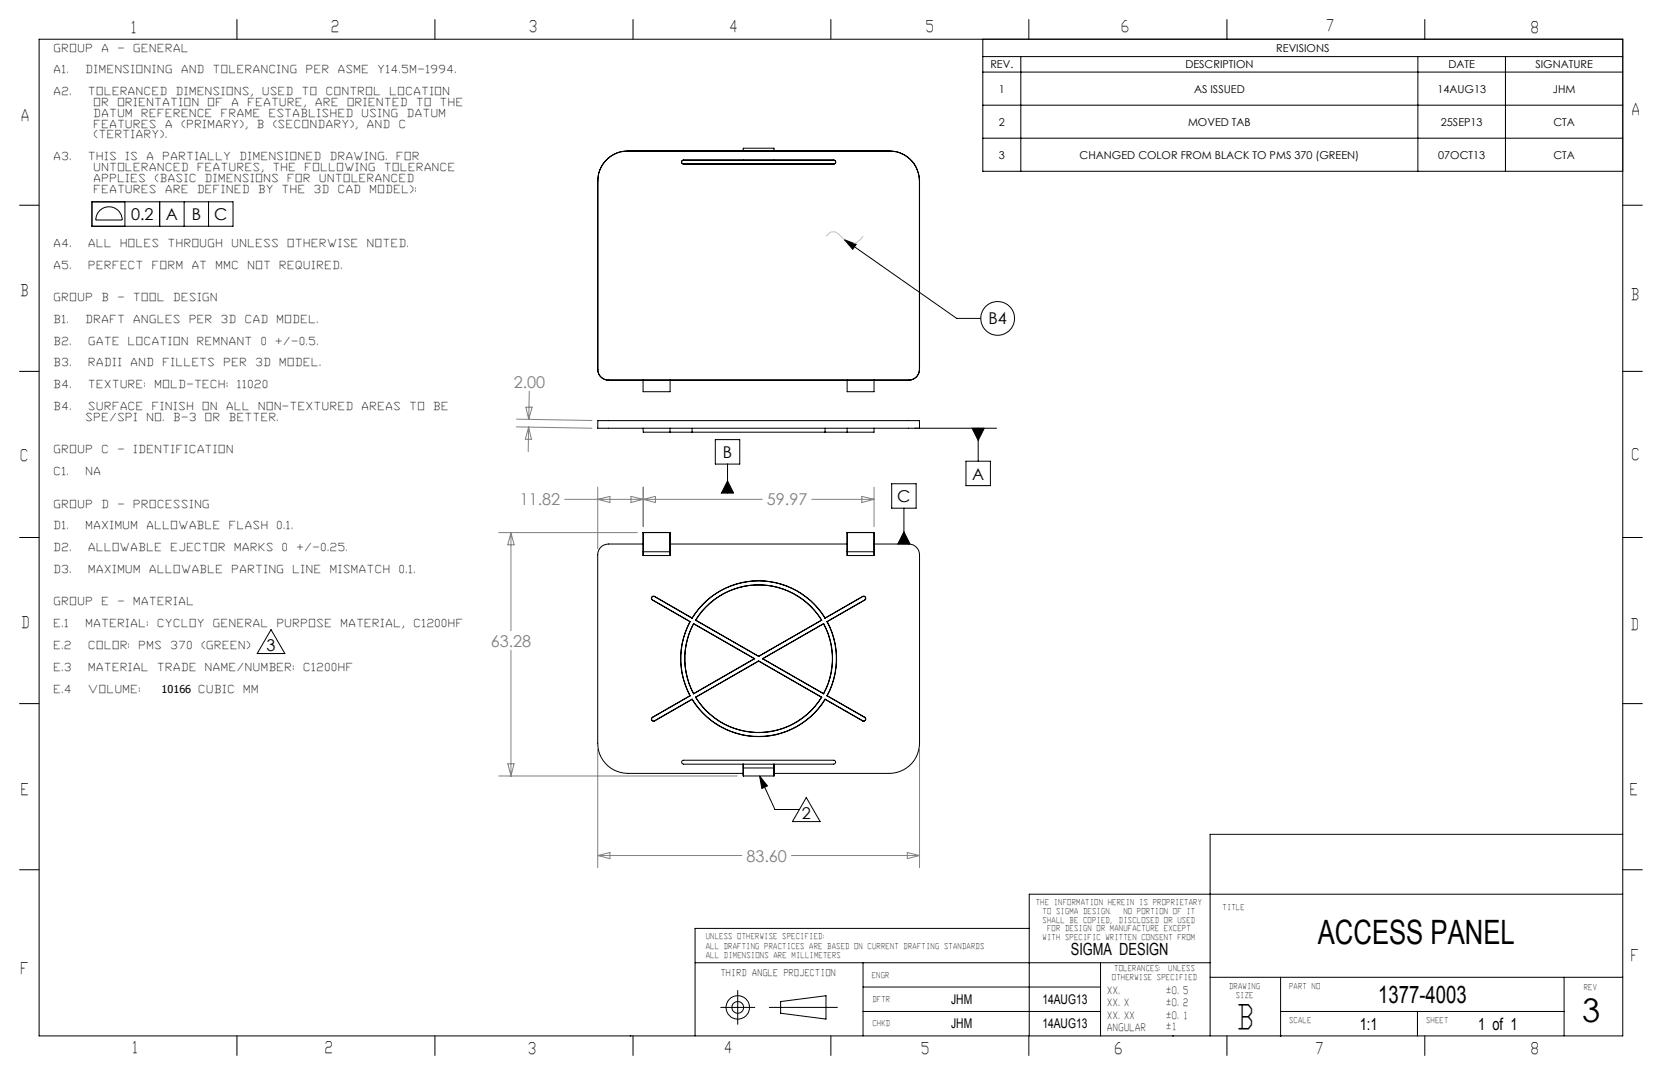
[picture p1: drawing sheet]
<svg xmlns="http://www.w3.org/2000/svg" width="432mm" height="279mm" viewBox="0 0 432 279" stroke-linecap="round" stroke-linejoin="round" font-family="sans-serif">
<g fill="none" stroke="#000" stroke-width=".26">
<path d="M10.2 10.2h411.4v259h-411.4zM61.6 5.1v5.1M113 5.1v5.1M164.5 5.1v5.1M215.9 5.1v5.1M255.3 10.2v34.3h166.3M255.3 14.7h166.3M255.3 18.7h166.3M265.2 14.7v29.8M267.3 5.1v5.1M318.8 5.1v5.1M368.4 14.7v29.8"/>
<path d="M370.2 5.1v5.1M391.1 14.7v29.8M193.1 39.2v-.7h8v.7M255.3 27.3h166.3M255.3 35.9h166.3M5.1 53.3h5.1M23.9 52.5h36.6v6.3h-36.6zM25.9 54.8a3.4 3.4 0 0 1 3.7-.8 3.4 3.4 0 0 1 2.1 3.2h-6.8l.2-1.3zM32.5 52.5v6.3M41.5 52.5v6.3M47.8 52.5v6.3M54.2 52.5v6.3"/>
<path d="M155.3 47a7.8 7.8 0 0 1 7.8-7.8h68a7.9 7.9 0 0 1 7.8 7.8M155.3 47v49M155.3 47a7.7 7.7 0 0 1 7.8-7.7h68a7.7 7.7 0 0 1 7.8 7.7M177.2 41.7l.4-.1h39a.53 .53 0 0 1 .5 .5 .53 .53 0 0 1-.5 .6h-39l-.5-.4zM177.2 41.8l.4-.2h39a.49 .49 0 0 1 .5 .5 .49 .49 0 0 1-.5 .5h-39l-.5-.3zM238.9 47v49M421.6 53.3h5.1M219.4 62.3l29.2 20.5h6.2M219.4 62.3l3.1 1.2-1 1.3zM5.1 96.5h5.1M155.3 96a2.77 2.77 0 0 0 2.8 2.8M167.1 98.8v3h7v-3"/>
<path d="M220.1 98.8v3h7v-3M236.1 98.8h-78M238.9 96a2.77 2.77 0 0 1-2.8 2.8M238.9 96a2.83 2.83 0 0 1-2.8 2.8M421.6 96.5h5.1M155.3 109.3h83.6v2h-83.6zM167.1 111.3v1h12.7M174.1 111.3v1M179.8 112.3h34.5M179.8 111.3v1M185.8 114.3h6.4v6.3h-6.4zM214.4 111.3l-.1 1"/>
<path d="M220.1 111.3v1M227.1 111.3v1h-12.8M237.6 111.3h21.3M251 119.9h6.3v6.3h-6.3zM252.6 111.3h3.1l-1.6 3.2zM254.1 111.3v8.6M5.1 139.7h5.1M167.1 138.4h7M167.1 138.4v5M167.1 138.4v6M174.1 138.4v6M174.1 138.4h.1"/>
<path d="M189 120.6v7.6M189 125l1.6 3.2h-3.2zM220.1 138.4h7v6h-7zM231.7 125.7h6.3v6.4h-6.3zM234.8 132.1v9.3M234.8 138.2l1.6 3.2h-3.1zM421.6 139.7h5.1M167.1 141.4h-9a2.77 2.77 0 0 0-2.8 2.8v49a7.9 7.9 0 0 0 7.8 7.8h30M167.1 144.4h7M167.1 143.4h7v1M167.1 143.4v1M169.5 156l9.7 5.6"/>
<path d="M169.5 155.9l9.8 5.7M170 155a.51 .51 0 0 0-.6 .3 .51 .51 0 0 0 .1 .6M170 155l9.8 5.7M170.1 155a.55 .55 0 0 0-.8 .2 .55 .55 0 0 0 .2 .8M170.1 155l9.7 5.6M174.1 141.4h46M220.1 143.4h7M224.1 155a.55 .55 0 0 1 .8 .2 .55 .55 0 0 1-.2 .8M224.2 155a.51 .51 0 0 1 .6 .3 .51 .51 0 0 1-.2 .6M224.2 155l-9.9 5.7M224.7 156l-9.9 5.6M227.1 141.4h9a2.83 2.83 0 0 1 2.8 2.8v49a7.9 7.9 0 0 1-7.8 7.8h-30"/>
<path d="M70.4 163.7l3.6 6.2h-7.2zM179.2 161.6a20.4 20.4 0 0 0 0 19.2M179.2 161.6h.1M179.3 161.6a20.2 20.2 0 0 0 0 19.2M179.8 160.7a20.2 20.2 0 0 1 34.5 0M179.8 160.6a20.2 20.2 0 0 1 34.5 .1M179.8 160.6v.1M180.2 162.1a19.2 19.2 0 0 0 0 18.2M180.2 162.1l15.8 9.1M180.2 162.1l15.9 9.1M180.2 162.1h.1M180.7 161.2a19.2 19.2 0 0 1 32.8 0"/>
<path d="M180.7 161.2a19.3 19.3 0 0 1 32.8 0M180.7 161.2l16.4 9.4M196 171.2l-15.8 9.1M196 171.2h.1M196.1 171.2l-15.9 9.1M197.1 171.8l16.3 9.4M197.1 171.8l-16.4 9.4M197.1 171.8l-16.3 9.4M197.1 170.6h.1M197.1 171.8h.1M197.1 171.8l16.4 9.4M198.1 171.2l15.9 9.1"/>
<path d="M213.5 161.2l-16.4 9.4M214 162.1a19.3 19.3 0 0 1 0 18.2M214 162.1l-15.9 9.1M214 162.1a19.2 19.2 0 0 1 0 18.2M214 162.1h.1M214.8 161.6a20.2 20.2 0 0 1 0 19.2M214.8 161.6a19.9 19.9 0 0 1 .1 19.2M5.1 182.9h5.1M177.2 197.7l.4-.1h39a.51 .51 0 0 1 .5 .5 .51 .51 0 0 1-.5 .5h-39l-.5-.3zM179.2 180.8l-9.7 5.6a.57 .57 0 0 0-.2 .8 .57 .57 0 0 0 .8 .2l9.7-5.6M179.2 180.8h.1M179.3 180.8l-9.8 5.7a.49 .49 0 0 0-.1 .6 .49 .49 0 0 0 .6 .2l9.8-5.6"/>
<path d="M179.8 181.7a20.2 20.2 0 0 0 34.5 0M179.8 181.8a20.3 20.3 0 0 0 34.6 0M179.8 181.7v.1M180.2 180.3h.1M180.7 181.2a19.2 19.2 0 0 0 32.8 0M180.7 181.2h.1M180.8 181.2a19.2 19.2 0 0 0 32.6 0M201.1 198.6v2.6M201.1 199.6h-8v-1v2.6M213.4 181.2h.1M214.3 181.7l.1 .1M214.8 180.8l9.8 5.7a.49 .49 0 0 1 .2 .6 .49 .49 0 0 1-.6 .2l-9.9-5.6"/>
<path d="M214.8 180.8h.1M214.9 180.8l9.8 5.6a.57 .57 0 0 1 .2 .8 .57 .57 0 0 1-.8 .2l-9.7-5.6M421.6 182.9h5.1M193.1 201.2v.5zM193.1 201.7h8M197.3 201.7l4 8.7h6.4M197.3 201.7l2.1 2.6-1.5 .6zM201.1 201.2v.5zM209.5 207.3l3.6 6.2h-7.2zM421.6 216.9h-107.2v52.3M5.1 226.1h5.1M421.6 226.1h5.1"/>
<path d="M421.6 232.4h-154.2v36.8M180.6 250.2h133.8M191.7 257.4v8.8M224.2 250.2v19M224.2 256.5h61.7M267.4 241.3h-86.8v27.9M285.9 250.2v19M314.4 254h107.2M332.7 254v15.2M406.4 254v15.2M61.6 269.2v5.1M113 269.2v5.1"/>
<path d="M164.5 269.2v5.1M187.3 261.8h8.8M199.9 261.8h17.7M202.8 260.3l11.8-1.5v6.1l-11.8-1.6zM215.9 269.2v5.1M224.2 262.9h61.7M267.3 269.2v5.1M318.8 269.2v5.1M332.7 262.9h73.7M368.3 262.9v6.3M370.2 269.2v5.1"/>
<circle cx="259.2" cy="82.8" r="4.4"/>
<circle cx="191.7" cy="261.8" r="3.1"/>
<circle cx="191.7" cy="261.8" r="1.52"/>
</g>
<path d="M214.7 61.4l1.2-1.1h1.1l1 .6 2.1 2a2.38 2.38 0 0 0 3.3-.5l.8-1" fill="none" stroke="#c0c0c0" stroke-width=".26"/>
<g fill="none" stroke="#808080" stroke-width=".26">
<path d="M134.2 110.9l19.6 .4M134.2 108.9l19.6 .4M136.6 105.8h1.7l-.9 3.2zM137.3 111l-.1 6.4M137.3 111l.8 3.2h-1.6zM137.5 101.7l-.1 7.3M129.6 138.4h36M132.8 138.4v25.5M132.8 138.4l.8 3.2h-1.7zM146.7 129.8h51.3M155.3 126.6v16.1M155.3 129.8l3.2-.8v1.6z"/>
<path d="M163.9 129l3.2 .8-3.2 .8zM167.1 126.6v10.3M167.1 129.8l3.2-.8v1.6zM210.9 129.8h16.2M223.9 129l3.2 .8-3.2 .8zM227.1 126.6v10.3M132.8 169v32.7M131.9 198.5h1.7l-.8 3.2zM155.3 194.7v30.8M238.9 194.7v30.8M129.6 201.7h62M155.3 222.4h37.4"/>
<path d="M155.3 222.4l3.2-.8v1.6zM205.6 222.4h33.3M235.7 221.6l3.2 .8-3.2 .8z"/>
</g>
<path d="M197.3 201.7l2.1 2.6-1.5 .6zM234.8 138.2l1.6 3.2h-3.1zM252.6 111.3l1.5 3.2 1.6-3.2zM189 125l1.6 3.2h-3.2zM219.4 62.3l3.1 1.2-1 1.3z" fill="#000"/>
<g font-size="8.7">
<text x="342.4" y="245.3">ACCESS PANEL</text>
<text x="322" y="267.5">B</text>
</g>
<text font-size="8.5" x="411.1" y="265.7">3</text>
<text font-size="6.3" x="358.1" y="260.6">1377-4003</text>
<g font-size="4.4">
<text x="278.2" y="248.2">SIGMA DESIGN</text>
<text x="353.3" y="267.6">1:1</text>
<text x="384.1" y="267.6">1 of 1</text>
</g>
<g font-size="4.2">
<text x="34" y="8.6">1</text>
<text x="86.3" y="8.4">2</text>
<text x="137.7" y="8.4">3</text>
<text x="189.8" y="8.3">4</text>
<text x="240.8" y="8.4">5</text>
<text x="291.6" y="8.3">6</text>
<text x="344.8" y="8.1">7</text>
<text x="398" y="8.6">8</text>
<text x="424.2" y="29.9">A</text>
<text x="5.8" y="31.4">A</text>
<text x="34" y="57.2">0.2</text>
<text x="43.1" y="57.2">A</text>
<text x="49.8" y="57.2">B</text>
<text x="55.7" y="57.2">C</text>
<text x="5.6" y="76.9">B</text>
<text x="424" y="77.9">B</text>
<text x="256.8" y="84.3">B4</text>
<text x="5.5" y="119.8">C</text>
<text x="187.8" y="119">B</text>
<text x="424.1" y="119.5">C</text>
<text x="252.6" y="124.6">A</text>
<text x="233.1" y="130.5">C</text>
<text x="5.8" y="163.2">D</text>
<text x="424" y="163.7">D</text>
<text x="69.3" y="169.3">3</text>
<text x="5.6" y="206.7">E</text>
<text x="423.7" y="206.5">E</text>
<text x="208.4" y="213">2</text>
<text x="423.9" y="249.8">F</text>
<text x="5.6" y="253.2">F</text>
<text x="34.4" y="273.6">1</text>
<text x="84.6" y="273.7">2</text>
<text x="137.4" y="273.9">3</text>
<text x="188.4" y="273.7">4</text>
<text x="239.6" y="273.9">5</text>
<text x="289.9" y="273.9">6</text>
<text x="342.1" y="273.9">7</text>
<text x="398" y="273.9">8</text>
</g>
<g font-size="4.2" fill="#808080">
<text x="133.5" y="100.8">2.00</text>
<text x="135" y="131.4">11.82</text>
<text x="199.2" y="131.4">59.97</text>
<text x="127.5" y="168.1">63.28</text>
<text x="193.9" y="223.9">83.60</text>
</g>
<g font-size="3.5">
<text x="247.1" y="261">JHM</text>
<text x="270.8" y="261">14AUG13</text>
<text x="247.1" y="267.3">JHM</text>
<text x="270.8" y="267.3">14AUG13</text>
</g>
<g font-size="2.8">
<text x="14.2" y="13.4">GROUP</text>
<text x="26.6" y="13.4">A</text>
<text x="30.7" y="13.4">-</text>
<text x="34.9" y="13.4">GENERAL</text>
<text x="257.3" y="17.8">REV.</text>
<text x="308" y="17.8">DESCRIPTION</text>
<text x="331.6" y="13.5">REVISIONS</text>
<text x="376.3" y="17.8">DATE</text>
<text x="398.9" y="17.8">SIGNATURE</text>
<text x="14.2" y="19.1">A1.</text>
<text x="22.5" y="19.1">DIMENSIONING</text>
<text x="47.3" y="19.1">AND</text>
<text x="55.6" y="19.1">TOLERANCING</text>
<text x="79.7" y="19.1">PER</text>
<text x="88" y="19.1">ASME</text>
<text x="98.4" y="19.1">Y14.5M-1994.</text>
<text x="14.2" y="24.7">A2.</text>
<text x="23.2" y="24.7">TOLERANCED</text>
<text x="24.5" y="27.5">OR</text>
<text x="30.7" y="27.5">ORIENTATION</text>
<text x="45.9" y="24.7">DIMENSIONS,</text>
<text x="54.2" y="27.5">OF</text>
<text x="60.4" y="27.5">A</text>
<text x="64.5" y="27.5">FEATURE,</text>
<text x="68.3" y="24.7">USED</text>
<text x="78.7" y="24.7">TO</text>
<text x="82.1" y="27.5">ARE</text>
<text x="84.9" y="24.7">CONTROL</text>
<text x="90.4" y="27.5">ORIENTED</text>
<text x="101.5" y="24.7">LOCATION</text>
<text x="108.4" y="27.5">TO</text>
<text x="114.6" y="27.5">THE</text>
<text x="259.5" y="24.1">1</text>
<text x="310.2" y="24.1">AS ISSUED</text>
<text x="373.5" y="24.1">14AUG13</text>
<text x="403.5" y="24.1">JHM</text>
<text x="24.5" y="30.3">DATUM</text>
<text x="24.5" y="36">(TERTIARY).</text>
<text x="24.5" y="33.2">FEATURES</text>
<text x="37" y="30.3">REFERENCE</text>
<text x="43.2" y="33.2">A</text>
<text x="47.3" y="33.2">(PRIMARY),</text>
<text x="57.7" y="30.3">FRAME</text>
<text x="67" y="33.2">B</text>
<text x="70.1" y="30.3">ESTABLISHED</text>
<text x="71.1" y="33.2">(SECONDARY),</text>
<text x="94.2" y="30.3">USING</text>
<text x="95.6" y="33.2">AND</text>
<text x="103.9" y="33.2">C</text>
<text x="105.9" y="30.3">DATUM</text>
<text x="259.5" y="32.7">2</text>
<text x="308.7" y="32.7">MOVED TAB</text>
<text x="374.4" y="32.7">25SEP13</text>
<text x="403.6" y="32.7">CTA</text>
<text x="14.2" y="41.6">A3.</text>
<text x="23.2" y="41.6">THIS</text>
<text x="32.8" y="41.6">IS</text>
<text x="38.3" y="41.6">A</text>
<text x="42.5" y="41.6">PARTIALLY</text>
<text x="62.5" y="41.6">DIMENSIONED</text>
<text x="85.9" y="41.6">DRAWING.</text>
<text x="103.2" y="41.6">FOR</text>
<text x="259.5" y="41.3">3</text>
<text x="280.5" y="41.3">CHANGED COLOR FROM BLACK TO PMS 370 (GREEN)</text>
<text x="373.7" y="41.3">07OCT13</text>
<text x="403.6" y="41.3">CTA</text>
<text x="24.5" y="44.5">UNTOLERANCED</text>
<text x="24.5" y="47.3">APPLIES</text>
<text x="40.4" y="47.3">(BASIC</text>
<text x="51.4" y="44.5">FEATURES,</text>
<text x="53.5" y="47.3">DIMENSIONS</text>
<text x="71.1" y="44.5">THE</text>
<text x="74.9" y="47.3">FOR</text>
<text x="79.4" y="44.5">FOLLOWING</text>
<text x="83.2" y="47.3">UNTOLERANCED</text>
<text x="100.1" y="44.5">TOLERANCE</text>
<text x="24.5" y="50.1">FEATURES</text>
<text x="43.2" y="50.1">ARE</text>
<text x="51.4" y="50.1">DEFINED</text>
<text x="67.3" y="50.1">BY</text>
<text x="73.5" y="50.1">THE</text>
<text x="81.8" y="50.1">3D</text>
<text x="88" y="50.1">CAD</text>
<text x="96.3" y="50.1">MODEL):</text>
<text x="14.2" y="64.2">A4.</text>
<text x="23.2" y="64.2">ALL</text>
<text x="31.4" y="64.2">HOLES</text>
<text x="43.9" y="64.2">THROUGH</text>
<text x="60.4" y="64.2">UNLESS</text>
<text x="74.9" y="64.2">OTHERWISE</text>
<text x="95.6" y="64.2">NOTED.</text>
<text x="14.2" y="69.9">A5.</text>
<text x="23.2" y="69.9">PERFECT</text>
<text x="39.7" y="69.9">FORM</text>
<text x="50.1" y="69.9">AT</text>
<text x="56.3" y="69.9">MMC</text>
<text x="64.6" y="69.9">NOT</text>
<text x="72.8" y="69.9">REQUIRED.</text>
<text x="14.2" y="78.3">GROUP</text>
<text x="14.2" y="84">B1.</text>
<text x="22.5" y="84">DRAFT</text>
<text x="26.6" y="78.3">B</text>
<text x="30.7" y="78.3">-</text>
<text x="34.9" y="84">ANGLES</text>
<text x="34.9" y="78.3">TOOL</text>
<text x="45.2" y="78.3">DESIGN</text>
<text x="49.4" y="84">PER</text>
<text x="57.7" y="84">3D</text>
<text x="63.9" y="84">CAD</text>
<text x="72.1" y="84">MODEL.</text>
<text x="14.2" y="89.6">B2.</text>
<text x="23.2" y="89.6">GATE</text>
<text x="33.5" y="89.6">LOCATION</text>
<text x="51.4" y="89.6">REMNANT</text>
<text x="68" y="89.6">0</text>
<text x="71.8" y="89.6">+/-0.5.</text>
<text x="14.2" y="95.3">B3.</text>
<text x="23.2" y="95.3">RADII</text>
<text x="34.2" y="95.3">AND</text>
<text x="42.5" y="95.3">FILLETS</text>
<text x="58.3" y="95.3">PER</text>
<text x="66.6" y="95.3">3D</text>
<text x="72.8" y="95.3">MODEL.</text>
<text x="14.2" y="100.9">B4.</text>
<text x="23.2" y="100.9">TEXTURE:</text>
<text x="40.4" y="100.9">MOLD-TECH:</text>
<text x="61.8" y="100.9">11020</text>
<text x="14.2" y="106.5">B4.</text>
<text x="23.2" y="106.5">SURFACE</text>
<text x="39.7" y="106.5">FINISH</text>
<text x="52.8" y="106.5">ON</text>
<text x="59" y="106.5">ALL</text>
<text x="67.3" y="106.5">NON-TEXTURED</text>
<text x="94.2" y="106.5">AREAS</text>
<text x="106.6" y="106.5">TO</text>
<text x="112.8" y="106.5">BE</text>
<text x="22.5" y="109.4">SPE/SPI</text>
<text x="38.3" y="109.4">NO.</text>
<text x="45.2" y="109.4">B-3</text>
<text x="53.5" y="109.4">OR</text>
<text x="59.7" y="109.4">BETTER.</text>
<text x="14.2" y="117.8">GROUP</text>
<text x="26.6" y="117.8">C</text>
<text x="30.7" y="117.8">-</text>
<text x="34.9" y="117.8">IDENTIFICATION</text>
<text x="14.2" y="123.5">C1.</text>
<text x="22.5" y="123.5">NA</text>
<text x="14.2" y="131.9">GROUP</text>
<text x="26.6" y="131.9">D</text>
<text x="30.7" y="131.9">-</text>
<text x="34.9" y="131.9">PROCESSING</text>
<text x="14.2" y="137.6">D1.</text>
<text x="22.5" y="137.6">MAXIMUM</text>
<text x="38.3" y="137.6">ALLOWABLE</text>
<text x="59.7" y="137.6">FLASH</text>
<text x="72.1" y="137.6">0.1.</text>
<text x="14.2" y="143.2">D2.</text>
<text x="23.2" y="143.2">ALLOWABLE</text>
<text x="44.5" y="143.2">EJECTOR</text>
<text x="61.1" y="143.2">MARKS</text>
<text x="73.5" y="143.2">0</text>
<text x="77.3" y="143.2">+/-0.25.</text>
<text x="14.2" y="148.9">D3.</text>
<text x="23.2" y="148.9">MAXIMUM</text>
<text x="39" y="148.9">ALLOWABLE</text>
<text x="60.4" y="148.9">PARTING</text>
<text x="76.3" y="148.9">LINE</text>
<text x="85.9" y="148.9">MISMATCH</text>
<text x="103.9" y="148.9">0.1.</text>
<text x="14.2" y="157.3">GROUP</text>
<text x="26.6" y="157.3">E</text>
<text x="30.7" y="157.3">-</text>
<text x="34.9" y="157.3">MATERIAL</text>
<text x="14.2" y="163">E.1</text>
<text x="22.5" y="163">MATERIAL:</text>
<text x="41.1" y="163">CYCLOY</text>
<text x="55.6" y="163">GENERAL</text>
<text x="72.1" y="163">PURPOSE</text>
<text x="88.7" y="163">MATERIAL,</text>
<text x="107.7" y="163">C1200HF</text>
<text x="14.2" y="168.6">E.2</text>
<text x="23.2" y="168.6">COLOR:</text>
<text x="36.3" y="168.6">PMS</text>
<text x="44.5" y="168.6">370</text>
<text x="52.5" y="168.6">(GREEN)</text>
<text x="14.2" y="174.3">E.3</text>
<text x="23.2" y="174.3">MATERIAL</text>
<text x="41.1" y="174.3">TRADE</text>
<text x="53.5" y="174.3">NAME/NUMBER:</text>
<text x="79" y="174.3">C1200HF</text>
<text x="14.2" y="180.1">E.4</text>
<text x="23.2" y="180.1">VOLUME:</text>
<text x="42" y="180.1">10166</text>
<text x="51.7" y="180.1">CUBIC</text>
<text x="63.5" y="180.1">MM</text>
</g>
<g font-size="2.6">
<text x="287.8" y="261.5">XX.X</text>
<text x="287.8" y="258.3">XX.</text>
<text x="303.2" y="261.5">±0.2</text>
<text x="303.2" y="258.3">±0.5</text>
<text x="287.8" y="268">ANGULAR</text>
<text x="287.8" y="264.8">XX.XX</text>
<text x="303.2" y="267.8">±1</text>
<text x="303.2" y="264.8">±0.1</text>
</g>
<text font-size="2.4" x="187.4" y="253.7">THIRD ANGLE PROJECTION</text>
<g font-size="2.1">
<text x="269.3" y="235.2">THE INFORMATION HEREIN IS PROPRIETARY</text>
<text x="271" y="237.5">TO SIGMA DESIGN.</text>
<text x="271" y="239.8">SHALL BE COPIED, DISCLOSED OR USED</text>
<text x="292.1" y="237.5">NO PORTION OF IT</text>
<text x="317.8" y="236.4">TITLE</text>
<text x="183.5" y="244.1">UNLESS OTHERWISE SPECIFIED:</text>
<text x="271" y="244.3">WITH SPECIFIC WRITTEN CONSENT FROM</text>
<text x="272.2" y="242.1">FOR DESIGN OR MANUFACTURE EXCEPT</text>
<text x="183.5" y="246.6">ALL DRAFTING PRACTICES ARE BASED ON CURRENT DRAFTING STANDARDS</text>
<text x="183.5" y="249">ALL DIMENSIONS ARE MILLIMETERS</text>
<text x="226.7" y="254.1">ENGR</text>
<text x="289.1" y="254.7">OTHERWISE SPECIFIED</text>
<text x="289.7" y="252.4">TOLERANCES: UNLESS</text>
<text x="319.5" y="257">DRAWING</text>
<text x="335.1" y="257">PART NO</text>
<text x="411.7" y="257.3">REV</text>
<text x="226.8" y="260.3">DFTR</text>
<text x="321.2" y="259.3">SIZE</text>
<text x="226.8" y="266.7">CHKD</text>
<text x="335.1" y="265.9">SCALE</text>
<text x="370.7" y="265.9">SHEET</text>
</g>
</svg>
